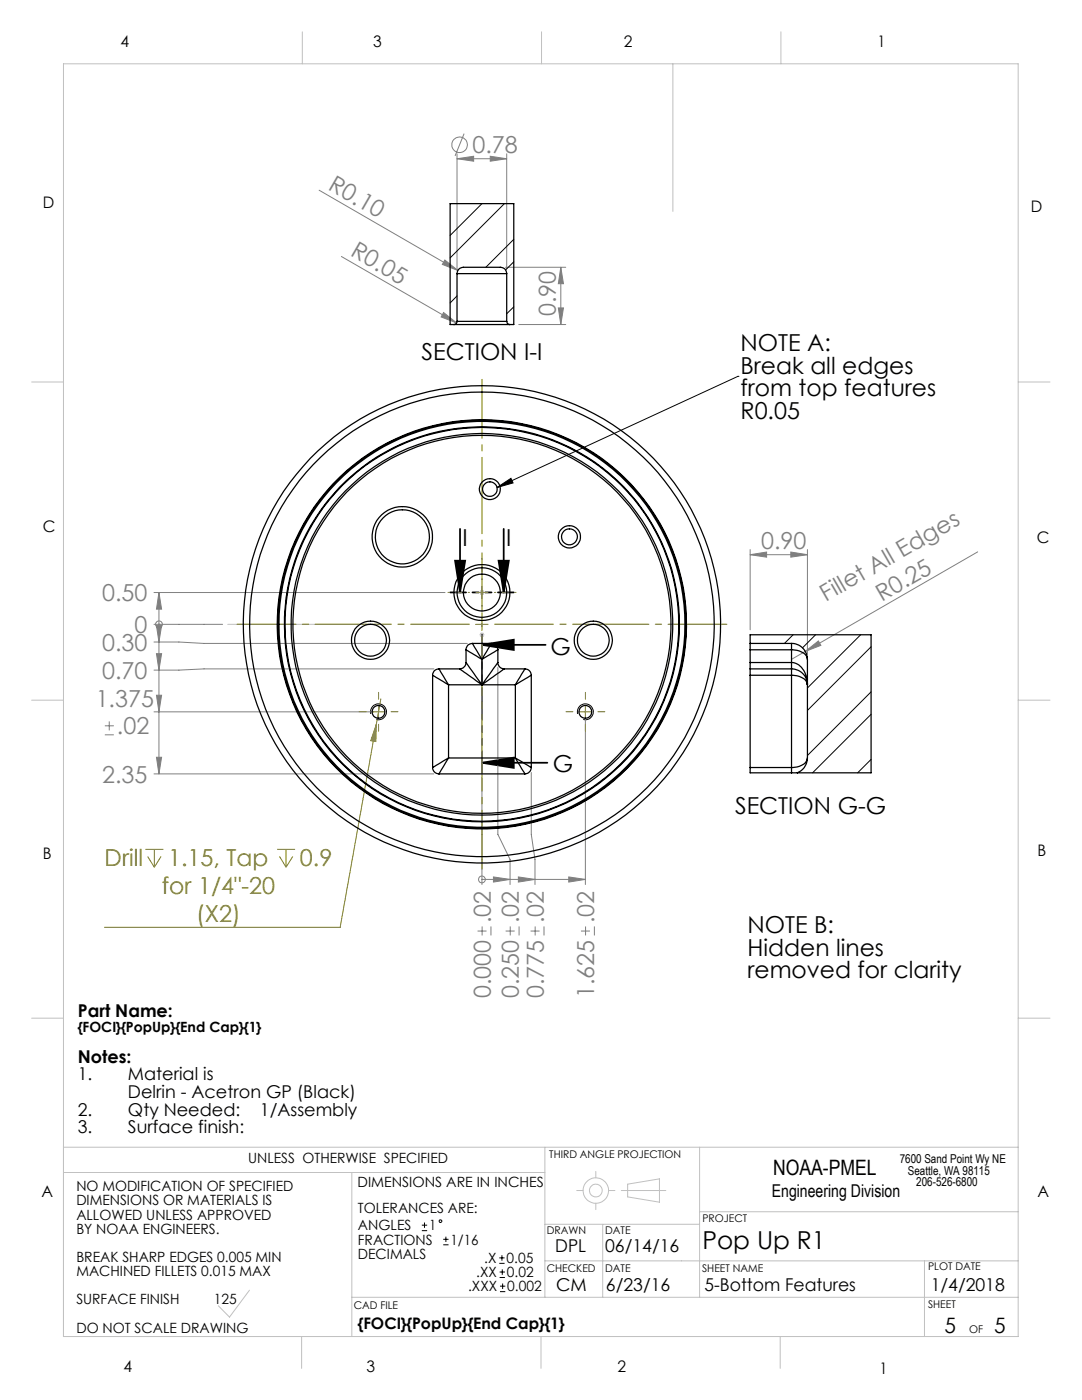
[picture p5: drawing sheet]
<svg xmlns="http://www.w3.org/2000/svg" width="216mm" height="279mm" viewBox="0 0 216 279" stroke-linecap="round" stroke-linejoin="round" font-family="sans-serif">
<g fill="none" stroke="#c0c0c0" stroke-width=".2">
<path d="M12.7 12.7h190.5v254h-190.5zM60.3 6.3v6.4M108.1 6.3v6.4M134.3 12.7v29.5M155.8 6.3v6.4M6.3 76.2h6.4M203.2 76.2h6.3M95.7 118.3h1M95.8 117.9l.7 .7M96.2 117.8v.9M96.5 117.9l-.7 .7M6.3 139.7h6.4"/>
<path d="M45.4 124.6h18.7M95.7 126.7h1M95.8 126.3l.7 .7M96.2 126.2v28M96.5 126.3l-.7 .7M203.2 139.7h6.3M6.3 203.2h6.4M203.2 203.2h6.3M12.7 229h190.5M12.7 234h96M70.2 234v32.7M108.7 229v29.9"/>
<path d="M115.1 237.6h1.2M118.9 233.8v1.3M121.4 237.6h1.3M124 237.6h8.9M125.2 236.3l6.4-1v4.6l-6.4-1zM139.6 229v29.9M49.8 257.5l-4 5.4-2.2-2.3M70.2 258.9h133M108.7 251.6h94.5M108.7 244.3h30.9M118.9 240.1v1.3M120.3 244.3v14.6"/>
<path d="M139.6 241.8h63.6M184.5 251.6v15.1M60.2 266.7v6.4M108 266.7v6.4M155.7 266.7v6.4"/>
<circle cx="118.9" cy="237.6" r="2.53"/>
<circle cx="118.9" cy="237.6" r="1.27"/>
</g>
<g fill="none" stroke="#808000" stroke-width=".2">
<path d="M94.9 118.3h2.5M96.2 117v2.5M76 139.5l-.9 5.1M94.9 124.6h2.5M96.2 123.3v2.5M74.3 142.1h2.5M75.1 144.6l-.1 3.4-1-.2zM75.1 144.6l-7.2 40.5h-47.1M75.5 140.8v2.5M115.5 142.1h2.5M116.8 140.8v2.5M29 169.5h3.6"/>
<path d="M29.5 170.9l1.3 2.2M30.8 169.5v3.6M32.1 170.9l-1.3 2.2M55.3 169.5h3.6M55.8 170.9l1.3 2.2M57.1 169.5v3.6M58.4 170.9l-1.3 2.2"/>
</g>
<g fill="none" stroke="#808080" stroke-width=".2">
<path d="M63.7 38l27.7 16M91.2 31.7l3.3-.5v1zM91.2 30.7v22.9M91.2 31.7h9.9M92.6 26.7l-1.8 4.4M97.8 31.2l3.3 .5-3.3 .5zM101.1 30.7v22.9M68.1 51.2l23 13.3M88.8 51.9l2.6 2.1-3.1-1.2zM100.9 53.3h12M111.9 53.3v11.5M111.9 53.3l.5 3.3h-1z"/>
<path d="M88.5 62.4l2.6 2.1-3.1-1.2zM103.5 64.8h9.4M111.4 61.5h1l-.5 3.3zM30.7 118.3h58.1M31.7 118.3v36.1M31.7 118.3l.5 3.3h-1zM149.7 110.7l3.3-.5v1zM149.7 109.7v16M149.7 110.7h11.4M157.8 110.2l3.3 .5-3.3 .5zM161.1 109.7v20.9M195.1 110.1l-34.4 19.9"/>
<path d="M30.7 124.6h13.7M30.7 128.1h5l5 .3h52.5M31.2 124.8h1l-.5 3.3zM31.2 130.5h1l-.5 3.2zM31.2 138.7h1l-.5 3.4zM31.7 124.6h.1M86.6 133.5h-45.9l-5 .2h-5M99.3 133.2v33.3l2.5 5v5M160.7 130l2.6-2.1 .5 .9zM160.7 130l-2.8 1.6M20.9 146.6h1.8M20.9 144.9h1.8"/>
<path d="M21.8 144v1.8M30.7 154.4h55.9M30.7 142.1h43.8M31.2 151.1h1l-.5 3.3zM96.2 155.2v21.3M106 154.2v12.3l.8 5v5M116.8 143.1v33.4M96.2 175.5h.1M96.2 175.5h20.6M98.5 175l3.3 .5-3.3 .5zM103.4 175l3.4 .5-3.4 .5zM113.5 175l3.3 .5-3.3 .5z"/>
<path d="M95.3 185.8h1.8M96.2 184.9v1.8M98 184.9v1.8M100.9 185.8h1.8M101.8 184.9v1.8M103.6 184.9v1.8M105.9 185.8h1.8M106.8 184.9v1.8M108.5 184.9v1.8M115.9 185.8h1.8M116.8 184.9v1.8M118.6 184.9v1.8"/>
<circle cx="91.7" cy="28.9" r="1.56"/>
<circle cx="31.7" cy="124.6" r=".69"/>
<circle cx="96.2" cy="175.5" r=".68"/>
</g>
<path d="M90.8 111.9h2l-1 6.4zM91.8 105.6v12.7M99.5 111.9h2l-1 6.4zM100.5 105.6v12.7M96.2 128.7l6.3-1v2zM96.2 128.7h12.7M96.2 152.2l6.3-1v2zM96.2 152.2h13" fill="none" stroke="#000" stroke-width=".35"/>
<path d="M147.2 75.1h.1M147.2 75.1l-48 22.2M99.2 97.3l2.8-1.8 .4 .9zM74 142.5a1.59 1.59 0 0 1 1.3-2 1.59 1.59 0 0 1 1.8 1.7 1.59 1.59 0 0 1-2 1.4M115.3 142.5a1.59 1.59 0 0 1 1.3-2 1.59 1.59 0 0 1 1.8 1.7 1.59 1.59 0 0 1-2 1.4" fill="none" stroke="#000" stroke-width=".2"/>
<path d="M89.8 118.2h12.7" fill="none" stroke="#000" stroke-width=".35" stroke-dasharray="6.3 1.3 1.3 1.3 1.3 1.3" stroke-dashoffset="3.2"/>
<path d="M96.2 126.7v27.5" fill="none" stroke="#000" stroke-width=".35" stroke-dasharray="6.3 1.3 1.3 1.3 1.3 1.3" stroke-dashoffset="2.1"/>
<path d="M75.5 139.5v-1.3M116.8 139.5v-1.3M73 142h-1.3M75.5 144.5v1.4M78 142h1.4M114.3 142h-1.4M116.8 144.5v1.4M119.3 142h1.4" fill="none" stroke="#808000" stroke-width=".2" stroke-dasharray="15.2 1.3 1.3 1.3"/>
<path d="M93.7 124.6h-46.4M96.2 122.1v-46.4M96.2 127.1v46.4M98.7 124.6h46.4" fill="none" stroke="#808000" stroke-width=".2" stroke-dasharray="15.2 1.3 1.3 1.3" stroke-dashoffset="3.5"/>
<path d="M93.7 118.2h-4.3M96.2 115.7v-4.3M98.7 118.2h4.3M96.2 120.7v4.3" fill="none" stroke="#808000" stroke-width=".2" stroke-dasharray="15.2 1.3 1.3 1.3" stroke-dashoffset="15"/>
<path d="M90.8 111.9h2l-1 6.4zM99.5 111.9h2l-1 6.4zM96.2 128.7l6.3-1v2zM96.2 152.2l6.3-1v2z" fill="#000"/>
<g fill="#808080">
<path d="M31.2 124.8h1l-.5 3.3zM31.2 130.5h1l-.5 3.2zM31.2 151.1h1l-.5 3.3zM31.7 118.3l.5 3.3h-1zM31.2 138.7h1l-.5 3.4z"/>
<path d="M103.4 175l3.4 .5-3.4 .5zM113.5 175l3.3 .5-3.3 .5zM98.5 175l3.3 .5-3.3 .5z"/>
</g>
<path d="M75.1 144.6l-.1 3.4-1-.2z" fill="#808000"/>
<g fill="#808080">
<path d="M88.8 51.9l2.6 2.1-3.1-1.2z"/>
<path d="M88.5 62.4l2.6 2.1-3.1-1.2z"/>
<path d="M160.7 130l2.6-2.1 .5 .9z"/>
<path d="M91.2 31.7l3.3-.5v1zM97.8 31.2l3.3 .5-3.3 .5z"/>
<path d="M157.8 110.2l3.3 .5-3.3 .5zM149.7 110.7l3.3-.5v1z"/>
<path d="M111.9 53.3l.5 3.3h-1zM111.4 61.5h1l-.5 3.3z"/>
</g>
<path d="M99.2 97.3l2.8-1.8 .4 .9z" fill="#000"/>
<g fill="none" stroke="#000" stroke-width=".25">
<path d="M91.2 54.6a1.26 1.26 0 0 1 1.3-1.3h7.3a1.21 1.21 0 0 1 1.3 1.3M91.2 54.6h9.9M91.2 54.6v9.5M101.1 54.6v9.5M90.6 64.8h11.1M90.6 64.8h-.8v-24.2h12.7v24.2h-.8M91.2 64.1a.6 .6 0 0 1-.6 .7M91.2 64.1h9.9M101.1 64.1a.6 .6 0 0 0 .6 .7M86.3 134.8l3.2 1.9M86.3 134.8v18.4M87.6 133.5a1.21 1.21 0 0 0-1.3 1.3"/>
<path d="M87.6 133.5l1.9 3.2M87.6 133.5h4.1M89.5 136.7h13.3M89.5 136.7v14.6M91.7 133.5l4.5 3.2M93 132.2a1.33 1.33 0 0 1-1.3 1.3M93 132.2l3.2 4.5M93 129.7l3.2 1.9M93 129.7v2.5M94.3 128.4a1.21 1.21 0 0 0-1.3 1.3M94.3 128.4l1.9 3.2M94.3 128.4h3.8"/>
<path d="M96.2 131.6v5.1M98.1 128.4a1.26 1.26 0 0 1 1.2 1.3M98.1 128.4l-1.9 3.2M99.3 132.2a1.26 1.26 0 0 0 1.3 1.3M99.3 129.7l-3.1 1.9M99.3 132.2l-3.1 4.5M99.3 129.7v2.5M100.6 133.5l-4.4 3.2M100.6 133.5h4.1M102.8 136.7v14.6M104.7 133.5a1.26 1.26 0 0 1 1.3 1.3M104.7 133.5l-1.9 3.2"/>
<path d="M106 134.8l-3.2 1.9M106 134.8v18.4M149.7 128.4v1.3M149.7 132.2v1.3M149.7 133.5v1.3M149.7 133.5h8.2M149.7 128.4h8.2M149.7 128.4v-1.7h24.1v27.5h-14.7M149.7 129.7v2.5M149.7 134.8v18.4M149.7 129.7h8.2M149.7 132.2h8.2"/>
<path d="M149.7 134.8h8.2M157.9 128.4a3.2 3.2 0 0 1 3.2 3.2M157.9 132.2a3.8 3.8 0 0 1 3.2 3.8v.7M157.9 129.7a3 3 0 0 1 3.2 1.7v.2M157.9 132.2v1.3M157.9 133.5a3.2 3.2 0 0 1 3.2 3.2M157.9 128.4v1.3M157.9 134.8a3 3 0 0 1 3.2 1.7v.2M157.9 133.5v1.3M157.9 129.7v2.5M157.9 134.8v18.4M161.1 131.6v19.7"/>
<path d="M86.3 153.2a1.26 1.26 0 0 0 1.3 1.2M87.6 154.4h17.1M89.5 151.3l-3.2 1.9M89.5 151.3l-1.9 3.1M89.5 151.3h13.3M102.8 151.3l3.2 1.9M102.8 151.3l1.9 3.1M106 153.2a1.33 1.33 0 0 1-1.3 1.2M149.7 153.2v1h8.2M149.7 153.2h8.2M157.9 153.2v1M157.9 154.2h1.2"/>
<path d="M161.1 151.3a3.3 3.3 0 0 1-2 2.9M161.1 151.3a2.49 2.49 0 0 1-2.6 1.8l-.6 .1"/>
<circle cx="97.8" cy="97.6" r="1.46"/>
<circle cx="97.8" cy="97.6" r="2.09"/>
<circle cx="80.3" cy="107.2" r="6"/>
<circle cx="80.3" cy="107.1" r="5.4"/>
<circle cx="96.1" cy="118.3" r="3.7"/>
<circle cx="96.1" cy="118.3" r="4.9"/>
<circle cx="96.2" cy="118.3" r="5.6"/>
<circle cx="113.6" cy="107.1" r="2.22"/>
<circle cx="113.6" cy="107.1" r="1.59"/>
<circle cx="73.9" cy="127.8" r="3.8"/>
<circle cx="73.9" cy="127.8" r="3.2"/>
<circle cx="96.1" cy="124.6" r="46.4"/>
<circle cx="96.1" cy="124.6" r="39.4"/>
<circle cx="96.2" cy="124.6" r="40.8"/>
<circle cx="96.2" cy="124.6" r="39.3"/>
<circle cx="96.2" cy="124.6" r="40.5"/>
<circle cx="96.2" cy="124.6" r="37.7"/>
<circle cx="96.2" cy="124.6" r="38.1"/>
<circle cx="96.2" cy="124.6" r="47.6"/>
<circle cx="96.2" cy="124.6" r="40.7"/>
<circle cx="118.4" cy="127.8" r="3.8"/>
<circle cx="118.4" cy="127.8" r="3.2"/>
<circle cx="75.5" cy="142.1" r="1.28"/>
<circle cx="116.8" cy="142.1" r="1.28"/>
</g>
<g fill="none" stroke="#000" stroke-width=".2">
<path d="M91.2 59.1l-1.4 1.4M96.2 40.6l-6.4 6.4M100.6 40.6l-10.8 10.9M102.5 47.8l-5.6 5.5M102.5 52.2l-1.6 1.7M102.5 61.2l-1.4 1.4M158.3 126.7l-1.8 1.7M162.7 126.7l-2.6 2.6M171.7 126.7l-10.6 10.6M173.8 138.1l-12.7 12.7M173.8 129.1l-12.7 12.7M173.8 151.6l-2.7 2.6"/>
<path d="M173.8 142.6l-11.7 11.6M84.2 245.6h1M84.2 244.5h1M84.7 244v1M88.4 248.4h1.1M88.4 247.3h1.1M89 246.8v1.1M99.6 252.1h1.1M99.6 251h1.1M99.7 255h1.1M99.7 253.9h1.1M99.8 257.8h1"/>
<path d="M99.8 256.7h1M100.2 250.5v1.1M100.2 253.3v1.1M100.3 256.2v1"/>
<circle cx="87.9" cy="243.7" r=".28"/>
</g>
<text font-size="4.9" x="140.2" y="249.3">Pop Up R1</text>
<g font-size="4.7" fill="#808080">
<text x="94.3" y="30.6">0.78</text>
<text x="65.3" y="37.7" transform="rotate(30 65.3 37.7)">R0.10</text>
<text x="69.8" y="51" transform="rotate(30 69.8 51)">R0.05</text>
<text x="110.9" y="63.1" transform="rotate(-90 110.9 63.1)">0.90</text>
<text x="151.9" y="109.7">0.90</text>
<text x="20.4" y="120">0.50</text>
<text x="164.8" y="120.2" transform="rotate(-30 164.8 120.2)">Fillet All Edges</text>
<text x="176" y="120.1" transform="rotate(-30 176 120.1)">R0.25</text>
<text x="20.4" y="129.9">0.30</text>
<text x="26.8" y="126.3">0</text>
<text x="20.4" y="135.5">0.70</text>
<text x="19.1" y="141">1.375</text>
<text x="23.3" y="146.6">.02</text>
<text x="20.4" y="156.2">2.35</text>
<text x="97.9" y="184.3" transform="rotate(-90 97.9 184.3)">.02</text>
<text x="103.5" y="184.3" transform="rotate(-90 103.5 184.3)">.02</text>
<text x="108.5" y="184.3" transform="rotate(-90 108.5 184.3)">.02</text>
<text x="118.6" y="184.3" transform="rotate(-90 118.6 184.3)">.02</text>
<text x="97.9" y="199.2" transform="rotate(-90 97.9 199.2)">0.000</text>
<text x="103.5" y="199.2" transform="rotate(-90 103.5 199.2)">0.250</text>
<text x="108.5" y="199.2" transform="rotate(-90 108.5 199.2)">0.775</text>
<text x="118.6" y="199.2" transform="rotate(-90 118.6 199.2)">1.625</text>
</g>
<g font-size="4.7">
<text x="84.1" y="71.8">SECTION I-I</text>
<text x="147.8" y="70">NOTE A:</text>
<text x="147.8" y="74.6">Break all edges</text>
<text x="147.8" y="79.1">from top features</text>
<text x="147.8" y="83.6">R0.05</text>
<text x="92.3" y="109">I</text>
<text x="101" y="109">I</text>
<text x="109.8" y="130.7">G</text>
<text x="110.3" y="154">G</text>
<text x="146.7" y="162.4">SECTION G-G</text>
<text x="149.2" y="186.2">NOTE B:</text>
<text x="149.2" y="190.7">Hidden lines</text>
<text x="149.2" y="195.2">removed for clarity</text>
</g>
<g font-size="4.7" fill="#808000">
<text x="20.9" y="172.9">Drill</text>
<text x="33.6" y="172.9">1.15, Tap</text>
<text x="59.8" y="172.9">0.9</text>
<text x="32.3" y="178.5">for 1/4&quot;-20</text>
<text x="39.2" y="184">(X2)</text>
</g>
<g font-size="4.2">
<text x="154.3" y="234.4">NOAA-PMEL</text>
<text x="188.4" y="266">5</text>
<text x="198.4" y="266">5</text>
</g>
<g font-size="3.5">
<text x="15.5" y="202.9">Part Name:</text>
<text x="15.5" y="212.1">Notes:</text>
<text x="15.5" y="215.6">1.</text>
<text x="25.5" y="215.6">Material is</text>
<text x="25.5" y="219.1">Delrin - Acetron GP (Black)</text>
<text x="15.5" y="222.7">2.</text>
<text x="15.5" y="226.2">3.</text>
<text x="25.5" y="222.7">Qty Needed:</text>
<text x="25.5" y="226.2">Surface finish:</text>
<text x="51.9" y="222.7">1/Assembly</text>
<text x="154" y="239">Engineering Division</text>
<text x="110.8" y="249.9">DPL</text>
<text x="120.8" y="249.9">06/14/16</text>
<text x="111" y="257.7">CM</text>
<text x="120.9" y="257.7">6/23/16</text>
<text x="140.6" y="257.7">5-Bottom Features</text>
<text x="185.7" y="257.7">1/4/2018</text>
</g>
<g font-size="3.2">
<text x="24.1" y="9.4">4</text>
<text x="74.5" y="9.4">3</text>
<text x="124.5" y="9.4">2</text>
<text x="175.1" y="9.4">1</text>
<text x="8.5" y="41.5">D</text>
<text x="205.7" y="42.3">D</text>
<text x="8.5" y="106.3">C</text>
<text x="206.9" y="108.3">C</text>
<text x="8.5" y="171.5">B</text>
<text x="207" y="170.9">B</text>
<text x="8.3" y="239">A</text>
<text x="207" y="239">A</text>
<text x="71.4" y="265.2">{FOCI}{PopUp}{End Cap}{1}</text>
<text x="24.6" y="273.8">4</text>
<text x="73.1" y="273.9">3</text>
<text x="123.2" y="273.8">2</text>
<text x="175.5" y="274.1">1</text>
</g>
<g font-size="2.8">
<text x="15.5" y="205.9">{FOCI}{PopUp}{End Cap}{1}</text>
<text x="49.5" y="232.2">UNLESS OTHERWISE SPECIFIED</text>
<text x="15.2" y="237.7">NO MODIFICATION OF SPECIFIED</text>
<text x="71.3" y="236.9">DIMENSIONS ARE IN INCHES</text>
<text x="15.2" y="240.6">DIMENSIONS OR MATERIALS IS</text>
<text x="15.2" y="243.4">ALLOWED UNLESS APPROVED</text>
<text x="71.4" y="242">TOLERANCES ARE:</text>
<text x="71.4" y="245.6">ANGLES</text>
<text x="85.6" y="245.6">1</text>
<text x="15.2" y="246.2">BY NOAA ENGINEERS.</text>
<text x="15.2" y="251.9">BREAK SHARP EDGES 0.005 MIN</text>
<text x="71.4" y="251.2">DECIMALS</text>
<text x="71.4" y="248.4">FRACTIONS</text>
<text x="89.9" y="248.4">1/16</text>
<text x="15.2" y="254.7">MACHINED FILLETS 0.015 MAX</text>
<text x="93.4" y="257.7">.XXX</text>
<text x="95" y="254.9">.XX</text>
<text x="96.6" y="252.1">.X</text>
<text x="101.1" y="252.1">0.05</text>
<text x="101.2" y="254.9">0.02</text>
<text x="101.2" y="257.7">0.002</text>
<text x="15.2" y="260.3">SURFACE FINISH</text>
<text x="42.7" y="260.3">125</text>
<text x="15.2" y="266">DO NOT SCALE DRAWING</text>
</g>
<g font-size="2.4">
<text x="179.5" y="232.2">7600 Sand Point Wy NE</text>
<text x="181.2" y="234.4">Seattle, WA 98115</text>
<text x="182.8" y="236.7">206-526-6800</text>
</g>
<g font-size="2.1">
<text x="109.6" y="231.2">THIRD ANGLE PROJECTION</text>
<text x="140.2" y="243.8">PROJECT</text>
<text x="109.1" y="246.3">DRAWN</text>
<text x="120.8" y="246.3">DATE</text>
<text x="109.1" y="253.9">CHECKED</text>
<text x="120.8" y="253.9">DATE</text>
<text x="140.1" y="253.9">SHEET NAME</text>
<text x="185.2" y="253.5">PLOT DATE</text>
<text x="70.6" y="261.3">CAD FILE</text>
<text x="185.2" y="261.1">SHEET</text>
<text x="193.4" y="266">OF</text>
</g>
</svg>
